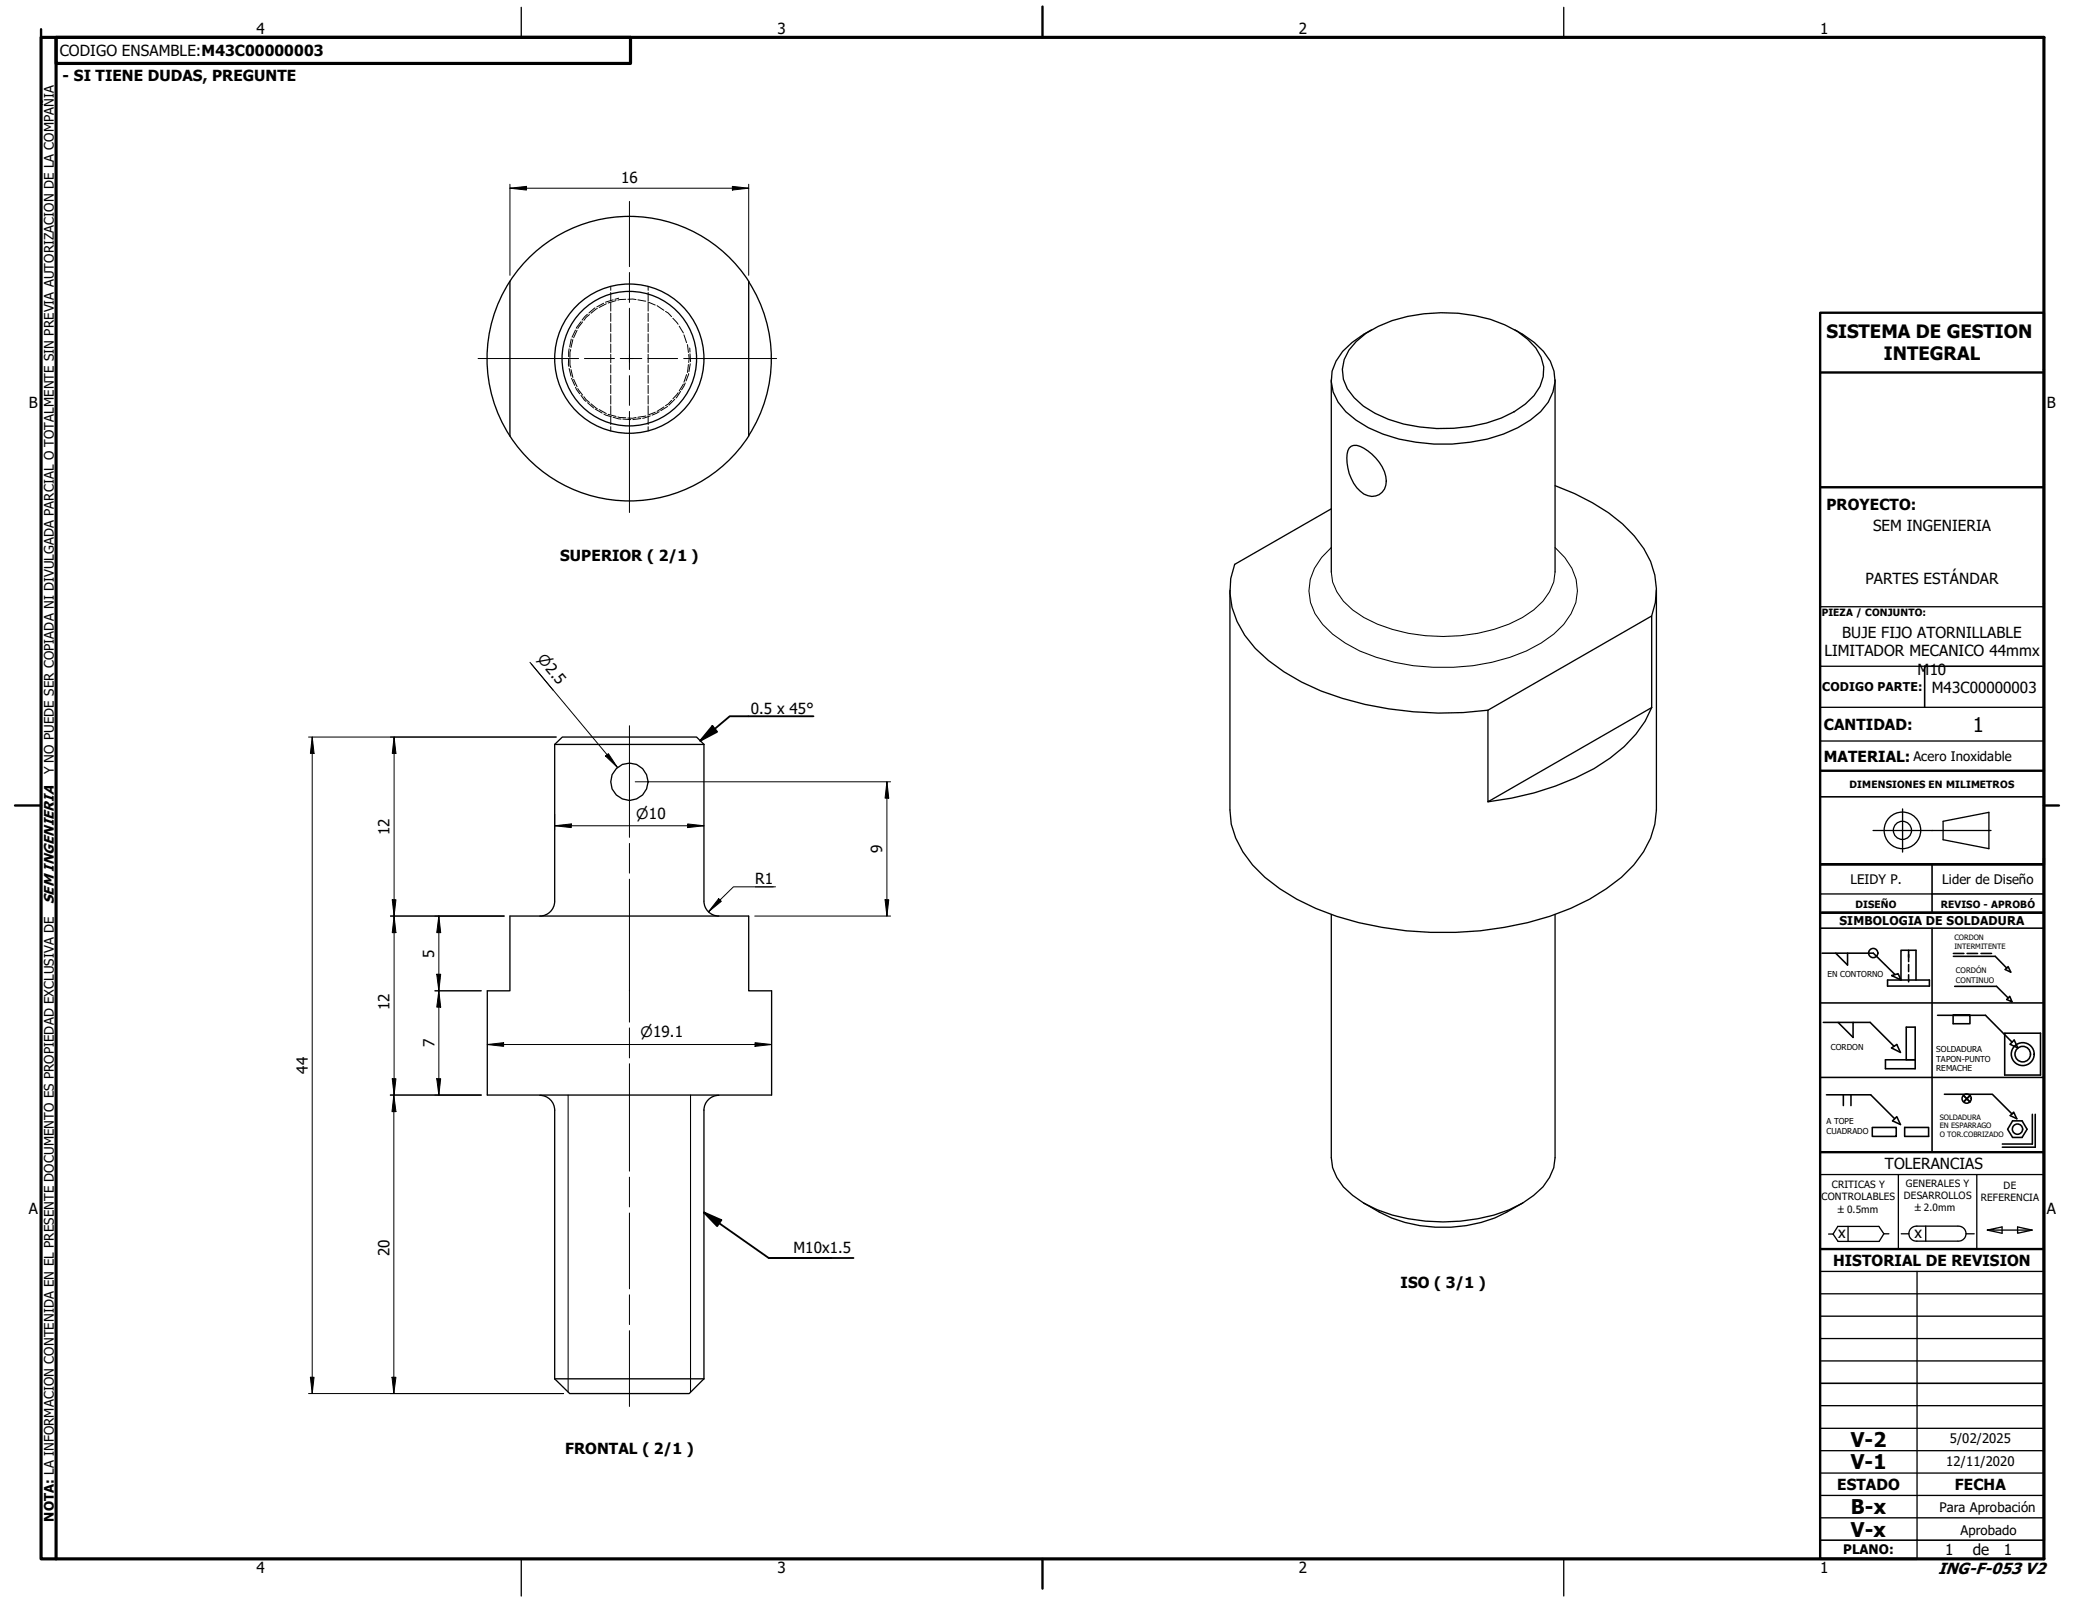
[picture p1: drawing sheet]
<svg xmlns="http://www.w3.org/2000/svg" width="279mm" height="216mm" viewBox="0 0 279 216" stroke-linecap="round" stroke-linejoin="round" font-family="sans-serif">
<!-- layer: Visible (ISO) -->
<g fill="none" stroke="#000" stroke-width=".18">
<path d="M68.3 37.7v20.7M100.3 37.7a19 19 0 0 1 0 20.7M100.3 58.4v-20.7a19.1 19.1 0 0 0-28.5-4 19.1 19.1 0 0 0 0 28.8 19.1 19.1 0 0 0 28.5-4.1M178.4 50.9v25.8M181.8 45.8a14.1 14.1 0 0 1 6.8-3.4 21.7 21.7 0 0 1 13 1.1 9.2 9.2 0 0 1 4.9 4.4 4.9 4.9 0 0 1-.9 5.1 12.6 12.6 0 0 1-6.4 3.7 21.7 21.7 0 0 1-14.9-1.3 8 8 0 0 1-4.3-4.6 5.1 5.1 0 0 1 1.8-5zM183.8 44.2a11.3 11.3 0 0 0-4.8 4.2 5.5 5.5 0 0 0 1.3 6.8 16.2 16.2 0 0 0 9.5 4.1 23.7 23.7 0 0 0 13.6-2l1.7-1a6.8 6.8 0 0 0 3.3-5.1 6.4 6.4 0 0 0-2.8-5.3l-1.6-1.1-1-.6M208.4 50.9v25.8M164.8 79.1v29.4a11.4 11.4 0 0 0 3.1 7.4 25.1 25.1 0 0 0 11.2 6.9 47.1 47.1 0 0 0 31.4-1.1 24.7 24.7 0 0 0 8.4-5.8 11.4 11.4 0 0 0 3.1-7.4v-29.4M178.4 68.2l-12.9 7.4a10 10 0 0 0 1.3 9.5 20.7 20.7 0 0 0 7.6 6.3 43.5 43.5 0 0 0 21.7 4.1l3.3-.3M180.8 60a1.18 1.18 0 0 1 1.5-.2 6.3 6.3 0 0 1 3.4 4.1 2 2 0 0 1-.9 2.4 2 2 0 0 1-2.5-.5 5.9 5.9 0 0 1-1.7-5.4zM208.4 65.1a28.6 28.6 0 0 1 9 5.1 12.4 12.4 0 0 1 4.6 8.7l-.2 1.9-.5 1.7M74.3 99.8l1.1-1h17.9l1 1"/>
<path d="M74.3 99.8v21a1.99 1.99 0 0 1-2 2M74.3 99.8h20M94.3 99.8v21a1.99 1.99 0 0 0 2 2M199.4 95.2l21.9-12.7v12.3l-21.9 12.7zM221.3 94.8a15.5 15.5 0 0 1-5.5 6.8 33.7 33.7 0 0 1-13.2 5.4l-3.2 .5M243.9 89.3h14M243.9 81.3h30M243.9 94.8h30M243.9 99.3h30M243.9 119.8h15M68.3 122.8h32v10h3.1v14h-38.1v-14h3zM178.4 122.6v32.6a6.7 6.7 0 0 0 2.9 5 16.5 16.5 0 0 0 7.4 3.1 24.9 24.9 0 0 0 13.5-1.2 11.1 11.1 0 0 0 5.4-4.3l.6-1.3 .2-1.3v-32.6"/>
<path d="M72.3 146.8a1.99 1.99 0 0 1 2 2v36M96.3 146.8a1.99 1.99 0 0 0-2 2v36M182.7 161.2a19 19 0 0 0 21.3 0M243.9 179.4h30M243.9 176.4h30M243.9 173.4h30M243.9 170.4h30M247.6 164.4v2M252.4 165.3l-.6 1.1h-5.5l-.7-1h-.6M253.1 165.3h-.7l-.6-.9h-5.5l-.7 1M254.8 165.3h1M256.9 166.3h5.5"/>
<path d="M256.9 164.3h5.5M256.9 164.3a1.01 1.01 0 0 0-1.1 1 1.01 1.01 0 0 0 1.1 1M256.9 170.4v38.5M258.1 164.3v2M262.4 164.3a1.01 1.01 0 0 1 1.1 1 1.01 1.01 0 0 1-1.1 1M263.5 165.3h1M266.3 164.9l2 .4v-.9l-2 .5h6M270.4 164.4l1.9 .5-1.9 .4zM74.3 184.8l2 2h16.1l1.9-2M74.3 184.8h20M243.9 182.4h30"/>
<circle cx="84.3" cy="48.1" r="9"/>
<circle cx="84.3" cy="48.1" r="10"/>
<circle cx="84.4" cy="104.8" r="2.5"/>
</g>
<!-- layer: Visible Narrow (ISO) -->
<path d="M178.4 76.7a6.8 6.8 0 0 0 2.9 5 20.3 20.3 0 0 0 12.1 3.6 20.3 20.3 0 0 0 12.1-3.6 6.8 6.8 0 0 0 2.9-5M178.4 73.4a7.3 7.3 0 0 0-2.8 7.4 9.8 9.8 0 0 0 4.7 5.4 24.2 24.2 0 0 0 11.8 3.2 26.2 26.2 0 0 0 14.4-3.2 9.8 9.8 0 0 0 4.7-5.4 6.6 6.6 0 0 0-1.5-6.1l-1.3-1.3M76.1 146.8v39.7M92.5 146.8v39.7" fill="none" stroke="#000" stroke-width=".14"/>
<!-- layer: Hidden (ISO) -->
<g fill="none" stroke="#000" stroke-width=".13">
<path d="M81.8 38.4v.5M81.8 39.2v1.1M82.9 40l-.5 .1M86.9 38.4v.5M86.9 39.2v1.1M76.2 48v1.1M76.3 46.7l-.1 1.1M76.3 49.4l.2 1M76.4 48.2v.7l.1 .3M76.5 46.8l-.1 .4v.7M76.5 49.5l.3 1.1M76.6 45.4l-.3 1.1"/>
<path d="M76.6 50.7l.4 .9M76.8 45.5l-.3 1.1M76.9 50.8l.4 1M77.1 51.9l.6 .9M77.1 44.2l-.4 1M77.3 44.3l-.4 1M77.4 52.1l.7 .9M77.9 53l.6 .8M77.9 43.1l-.7 .9M78.1 43.1l-.7 .9M78.2 53.2l.8 .7M78.7 42.1l-.7 .8"/>
<path d="M78.7 54l.9 .7M79 42.2l-.8 .7M79.2 54.1l.8 .7M79.7 41.3l-.8 .6M79.8 54.8l.9 .6M80 41.3l-.8 .7M80.3 54.9l.9 .5M80.9 40.6l-.9 .5M80.9 55.5l1 .3M81.2 40.7l-.9 .5M81.5 55.5l1 .3M81.8 40.6v1.1"/>
<path d="M81.8 42v1.1M81.8 43.4v1M81.8 44.7v1.1M81.8 46.1v1.1M81.8 47.5v1.1M81.8 48.9v1.1M81.8 50.3v1.1M81.8 51.6v1.1M81.8 53v1.2M81.8 54.4v1.1M81.8 55.8v1.1M81.8 57.2v.5"/>
<path d="M82.2 55.9l1 .3M82.2 40.2l-1.1 .3M82.5 40.3l-1 .3M82.8 55.9l1.1 .1M83.5 56.2h1M83.9 40.1l-1.1 .1M84.1 40.1h1.1M85.2 56l-.4 .1-.7-.1M85.5 40.2l1 .2M85.9 56.1l-1.1 .1M86.5 55.7l-1 .2M86.8 40.5l1 .4"/>
<path d="M86.9 40.6v1.1M86.9 42v1.1M86.9 43.4v1M86.9 44.7v1.1M86.9 46.1v1.1M86.9 47.5v1.1M86.9 48.9v1.1M86.9 50.3v1.1M86.9 51.6v1.1M86.9 53v1.2M86.9 54.4v1.1M86.9 55.8v1.1"/>
<path d="M86.9 57.2v.5M87.1 55.7l-1 .4M87.8 55.2l-1 .4M88.1 41l.9 .6M88.3 55.2l-.9 .4M89 54.5l-.9 .6M89.2 41.7l.3 .2 .5 .5M89.5 54.5l-1 .5M90 53.7l-.5 .5-.3 .2M90.2 42.7l.7 .8M90.4 53.5l-.8 .8M90.9 52.6l-.7 .8"/>
<path d="M91 43.7l.6 .9M91.2 52.5l-.6 .8M91.6 51.5l-.6 .9M91.7 44.9l.3 1M91.8 51.3l-.5 .9M92 50.2l-.3 1M92.1 46.2l.2 1M92.3 48.9l-.2 1M92.3 50.1l-.4 .9M92.3 47.5l.1 .5-.1 .6M92.4 46.6l.1 .6M92.5 47.4v1.1"/>
<path d="M92.5 48.8l-.2 1"/>
</g>
<!-- layer: Border (ANSI) -->
<path d="M5.5 5h268.4v203.9h-268.4zM7.5 5h77v3.5h-77zM7.5 5v203.9" fill="none" stroke="#000" stroke-width=".42"/>
<!-- layer: Border (ISO) -->
<path d="M5.5 3.9v1.1M139.7 .9v4.1M2 107.9h3.5M273.9 107.9h2M139.7 208.9v4" fill="none" stroke="#000" stroke-width=".32"/>
<!-- layer: Border (ANSI) -->
<path d="M69.8 1v4M209.5 1v4M69.8 208.9v5M209.5 208.9v5" fill="none" stroke="#000" stroke-width=".18"/>
<!-- layer: Title (ISO) -->
<path d="M243.9 49.9h30M243.9 65.3v-23.4h30v164.5M243.9 65.3v57M243.9 65.3h30M243.9 103.3h30M273.9 115.8h-30h30M243.9 122.3v32.1h30M243.9 122.3h30M243.9 154.4v54.5h13M243.9 167.4h30" fill="none" stroke="#000" stroke-width=".32"/>
<!-- layer: Title (ANSI) -->
<g fill="none" stroke="#000" stroke-width=".21">
<path d="M273.9 89.3h-16v5.5M243.9 106.8h30M258.9 119.8h15M258.9 115.8v6.5M243.9 122.3h30h-29.7M243.9 124.4h30M243.9 134.4h30M244.2 127.7h6.8l2.9 2.9M244.3 137h6.3l3.2 3.2M246 127.7l1.6 1.6v-1.6M246.3 137l2 2v-2M252.9 131.3h5.7v.9h-5.7z"/>
<path d="M253.5 130.7l.9-.2 .3 .8zM254.7 131.3v-3.9h2.1v3.9M255.8 127.4v1.5M255.8 129.3v.9M255.8 130.6v1M258.9 124.4v30M259.6 136.1h6.5l3.5 3.6M261.7 136.1v1.1h2.3v-1.1h-2.3h2.3M261.8 127.8h1.4M261.8 128.2h5.6l1.5 1.6M261.9 132.2h5.6l1.6 1.5M263.6 127.8h1.4"/>
<path d="M265.5 127.8h1.4M268.6 138.5h4.8v5.6h-4.8zM269.1 129.5l.4 .8-.8-.4zM269.3 133.5l.3 .8-.7-.4zM269.9 139.4l.5 1-1.1-.5zM243.9 144.4h30M244.8 146.7h5.9l3.2 3.2M247 146.7v1.5M248 146.7v1.5M250.9 151.1h3.2v1.2h-3.2zM253.5 140.4l.7-.4 .5 1zM254.2 149.6l.5 1.1-1.1-.5z"/>
<path d="M255.2 151.1h3.2v1.2h-3.2zM255.4 142v-4.3h1.2v5.5h-3.9v-1.2h3.9M260.6 146.6h6.4l2.6 2.7M263.1 146.8l.9 .9M264 146.8l-.9 .9 .9-.9M269.4 149.5l.4-.5 .5 .9zM269.7 150.2h1.3l.6 1.1-.6 1.1h-1.3l-.7-1.1zM272.3 149.3v4h-4M272.7 149.3v4.4h-4.4M243.9 185.4h30M243.9 206.4h30"/>
<circle cx="251" cy="127.7" r=".62"/>
<circle cx="263.5" cy="147.2" r=".62"/>
<circle cx="270.4" cy="151.3" r=".69"/>
<circle cx="271.1" cy="141.3" r="1.53"/>
<circle cx="271.1" cy="141.3" r="1.04"/>
</g>
<g fill="none" stroke="#000" stroke-width=".18">
<path d="M260.4 110.1l6.1-1.2v4.8l-6.1-1.2zM243.9 157.4h30M254.4 157.4v10M264.9 157.4v10M243.9 191.4h30M243.9 194.4h30M243.9 188.4h30M243.9 197.4h30M243.9 203.4h30M243.9 200.4h30"/>
<circle cx="254.9" cy="111.3" r="2.45"/>
<circle cx="254.9" cy="111.3" r="1.22"/>
</g>
<!-- layer: Centerline (ANSI) -->
<path d="M251 111.3h15.8M255 108.4v5.8" fill="none" stroke="#000" stroke-width=".18"/>
<!-- layer: Centerline (ISO) -->
<path d="M84.3 97.3v14.9M84.3 113v4M84.3 117.8v19.2M84.3 137.8v4M84.3 142.6v14.4M84.3 157.8v3.9M84.3 162.6v10.1M84.3 173.5v4M84.3 178.3v10.2" fill="none" stroke="#000" stroke-width=".13"/>
<!-- layer: Dimension (ISO) -->
<g fill="none" stroke="#000" stroke-width=".13">
<path d="M68.3 25.2l2.3-.2v.5zM68.3 25.2h32M68.3 24.7v12.2M98.1 25l2.2 .2-2.2 .3zM100.3 24.7v12.2M41.3 98.8h33.2M41.8 98.8l.3 2.2h-.5zM41.8 98.8v88M52.8 98.8l.3 2.2h-.5zM52.8 98.8v48M71 88.8l11.7 14M71.2 89l2.9 3.5"/>
<path d="M74.3 110.7l2.3-.3v.5zM74.3 110.7h20M74.3 109.1v2.1M81.1 101.3l.4-.3 1.2 1.8zM85.1 104.8h34.2M92.1 110.4l2.2 .3-2.2 .2zM101.2 118.9h2.4M103.9 118.9h-5.6l-3.4 3.3M118.9 104.8l.2 2.2h-.5zM118.9 104.8v18M52.3 122.8h15.3M52.6 120.6h.5l-.3 2.2z"/>
<path d="M52.8 122.8l.3 2.2h-.5zM58.3 132.8h6.2M58.5 130.6h.6l-.3 2.2zM58.8 132.8l.3 2.2h-.6zM58.8 122.8l.3 2.2h-.6zM58.8 122.8v24M65.3 140l2.2-.3v.5zM65.3 140h38.1M96.3 120.4l.4 .4-1.8 1.4zM101.1 122.8h18.2M101.2 139.7l2.2 .3-2.2 .2zM118.6 120.6h.5l-.2 2.2z"/>
<path d="M52.3 146.8h12.2M52.6 144.6h.5l-.3 2.2zM52.8 146.8l.3 2.2h-.6zM52.8 146.8v40M58.5 144.6h.6l-.3 2.2zM41.3 186.8h34.2M41.6 184.6h.5l-.3 2.2zM52.5 184.6h.6l-.3 2.2z"/>
</g>
<g fill="#000">
<path d="M68.3 25.2l2.3-.2v.5zM98.1 25l2.2 .2-2.2 .3zM41.8 98.8l.3 2.2h-.5zM52.8 98.8l.3 2.2h-.5zM74.3 110.7l2.3-.3v.5zM81.1 101.3l.4-.3 1.2 1.8zM92.1 110.4l2.2 .3-2.2 .2zM118.9 104.8l.2 2.2h-.5zM52.6 120.6h.5l-.3 2.2zM52.8 122.8l.3 2.2h-.5zM58.5 130.6h.6l-.3 2.2zM58.8 132.8l.3 2.2h-.6z"/>
<path d="M58.8 122.8l.3 2.2h-.6zM65.3 140l2.2-.3v.5zM96.3 120.4l.4 .4-1.8 1.4zM118.6 120.6h.5l-.2 2.2zM52.6 144.6h.5l-.3 2.2zM52.8 146.8l.3 2.2h-.6zM58.5 144.6h.6l-.3 2.2zM101.2 139.7l2.2 .3-2.2 .2zM41.6 184.6h.5l-.3 2.2zM52.5 184.6h.6l-.3 2.2z"/>
</g>
<!-- layer: Center Mark (ISO) -->
<path d="M84.3 27v8.7M84.3 36.5v4M64.1 48h13.4M78.3 48h4M83.1 48h1.2h-.4M84.3 41.3v6.7v-.4M84.3 48.5v-.5v1.5M84.3 50.3v4M84.3 55.1v13.6M84.8 48h-.5h1.7M86.8 48h4M91.6 48h12.5" fill="none" stroke="#000" stroke-width=".13"/>
<!-- layer: Symbol (ISO) -->
<path d="M95.5 97.3l.6 .8-2.3 1.2zM109 96h-11.2l-4 3.3M94.3 162.5l2.4 1-.6 .8zM94.3 162.5l8.7 6.1h8.4M103 168.6h11.4" fill="none" stroke="#000" stroke-width=".25"/>
<path d="M95.5 97.3l.6 .8-2.3 1.2zM94.3 162.5l2.4 1-.6 .8z" fill="#000"/>
<g font-size="2.7">
<text x="264.4" y="98">1</text>
<text x="248" y="196.9">V-1</text>
<text x="248" y="193.9">V-2</text>
<text x="248" y="202.9">B-x</text>
<text x="248" y="205.9">V-x</text>
</g>
<g font-size="2.5">
<text x="244.8" y="45.3">SISTEMA DE GESTION</text>
<text x="252.4" y="48.3">INTEGRAL</text>
</g>
<text font-size="2.2" x="259.7" y="210.9">ING-F-053 V2</text>
<g font-size="2">
<text x="34.4" y="4.6">4</text>
<text x="104.2" y="4.6">3</text>
<text x="174.1" y="4.6">2</text>
<text x="243.9" y="4.6">1</text>
<text x="8" y="7.5">CODIGO ENSAMBLE:M43C00000003</text>
<text x="8.4" y="10.9">- SI TIENE DUDAS, PREGUNTE</text>
<text x="83.2" y="24.6">16</text>
<text x="3.9" y="54.7">B</text>
<text x="274.3" y="54.7">B</text>
<text x="244.8" y="68.3">PROYECTO:</text>
<text x="251" y="71.2">SEM INGENIERIA</text>
<text x="75.1" y="75.2">SUPERIOR ( 2/1 )</text>
<text x="250" y="78.3">PARTES ESTÁNDAR</text>
<text x="244.5" y="87.9">LIMITADOR MECANICO 44mmx</text>
<text x="246.9" y="85.5">BUJE FIJO ATORNILLABLE</text>
<text x="100.6" y="95.6">0.5 x 45°</text>
<text x="257" y="90.4">M10</text>
<text x="258.9" y="92.8">M43C00000003</text>
<text x="244.4" y="97.8">CANTIDAD:</text>
<text x="244.4" y="102.1">MATERIAL:</text>
<text x="52.2" y="111.9" transform="rotate(-90 52.2 111.9)">12</text>
<text x="101.2" y="118.5">R1</text>
<text x="118.2" y="114.3" transform="rotate(-90 118.2 114.3)">9</text>
<text x="58.2" y="128.3" transform="rotate(-90 58.2 128.3)">5</text>
<text x="52.2" y="135.4" transform="rotate(-90 52.2 135.4)">12</text>
<text x="41.2" y="143.9" transform="rotate(-90 41.2 143.9)">44</text>
<text x="58.2" y="140.3" transform="rotate(-90 58.2 140.3)">7</text>
<text x="252.6" y="156.7">TOLERANCIAS</text>
<text x="3.8" y="162.7">A</text>
<text x="106.3" y="168">M10x1.5</text>
<text x="246.3" y="165.9">x</text>
<text x="256.5" y="165.9">x</text>
<text x="274.3" y="162.7">A</text>
<text x="52.2" y="168.4" transform="rotate(-90 52.2 168.4)">20</text>
<text x="187.7" y="172.6">ISO ( 3/1 )</text>
<text x="245.6" y="169.7">HISTORIAL DE REVISION</text>
<text x="75.7" y="194.8">FRONTAL ( 2/1 )</text>
<text x="246.2" y="199.6">ESTADO</text>
<text x="262" y="199.6">FECHA</text>
<text x="260.7" y="208.5">1</text>
<text x="264.4" y="208.5">de</text>
<text x="268.5" y="208.5">1</text>
<text x="34.4" y="210.8">4</text>
<text x="104.2" y="210.8">3</text>
<text x="174.1" y="210.8">2</text>
<text x="243.9" y="210.8">1</text>
</g>
<g font-size="1.9">
<text x="71.9" y="88.4" transform="rotate(50 71.9 88.4)">⌀2.5</text>
<text x="85.3" y="109.7">⌀10</text>
<text x="7.2" y="121.1" transform="rotate(-90 7.2 121.1)">SEM INGENIERIA</text>
<text x="85.8" y="139">⌀19.1</text>
</g>
<g font-size="1.8">
<text x="256.4" y="102">Acero Inoxidable</text>
<text x="7.2" y="103.8" transform="rotate(-90 7.2 103.8)">Y NO PUEDE SER COPIADA NI DIVULGADA PARCIAL O TOTALMENTE SIN PREVIA AUTORIZACION DE LA COMPAÑIA</text>
<text x="248" y="118.5">LEIDY P.</text>
<text x="260.3" y="118.5">Lider de Diseño</text>
<text x="260.8" y="196.4">12/11/2020</text>
<text x="261.3" y="193.4">5/02/2025</text>
<text x="7.2" y="203.9" transform="rotate(-90 7.2 203.9)">NOTA: LA INFORMACION CONTENIDA EN EL PRESENTE DOCUMENTO ES PROPIEDAD EXCLUSIVA DE</text>
<text x="259.9" y="202.7">Para Aprobación</text>
<text x="247" y="208.3">PLANO:</text>
<text x="262.7" y="205.8">Aprobado</text>
</g>
<g font-size="1.6">
<text x="244.2" y="92.6">CODIGO PARTE:</text>
<text x="246.5" y="123.9">SIMBOLOGIA DE SOLDADURA</text>
</g>
<g font-size="1.3">
<text x="244.1" y="82.6">PIEZA / CONJUNTO:</text>
<text x="247.8" y="105.6">DIMENSIONES EN MILIMETROS</text>
<text x="248.6" y="121.7">DISEÑO</text>
<text x="260.1" y="121.7">REVISO - APROBÓ</text>
<text x="244.1" y="160.9">CONTROLABLES</text>
<text x="245.5" y="159.2">CRITICAS Y</text>
<text x="255.1" y="160.7">DESARROLLOS</text>
<text x="255.4" y="159.1">GENERALES Y</text>
<text x="265.4" y="160.9">REFERENCIA</text>
<text x="268.5" y="159.3">DE</text>
<text x="246.3" y="162.5">±0.5mm</text>
<text x="256.6" y="162.3">±2.0mm</text>
</g>
<g font-size="1.1">
<text x="244.9" y="130.9">EN CONTORNO</text>
<text x="245.4" y="140.7">CORDON</text>
<text x="259.5" y="141">SOLDADURA</text>
<text x="259.5" y="142.3">TAPON-PUNTO</text>
<text x="259.5" y="143.6">REMACHE</text>
<text x="244.8" y="150.6">A TOPE</text>
<text x="244.8" y="151.9">CUADRADO</text>
</g>
<g font-size="1">
<text x="261.9" y="126">CORDON</text>
<text x="261.9" y="127.2">INTERMITENTE</text>
<text x="262.1" y="130.4">CORDÓN</text>
<text x="262.1" y="131.7">CONTINUO</text>
<text x="259.9" y="150">SOLDADURA</text>
<text x="259.9" y="151.2">EN ESPARRAGO</text>
<text x="259.9" y="152.4">O TOR.COBRIZADO</text>
</g>
</svg>
